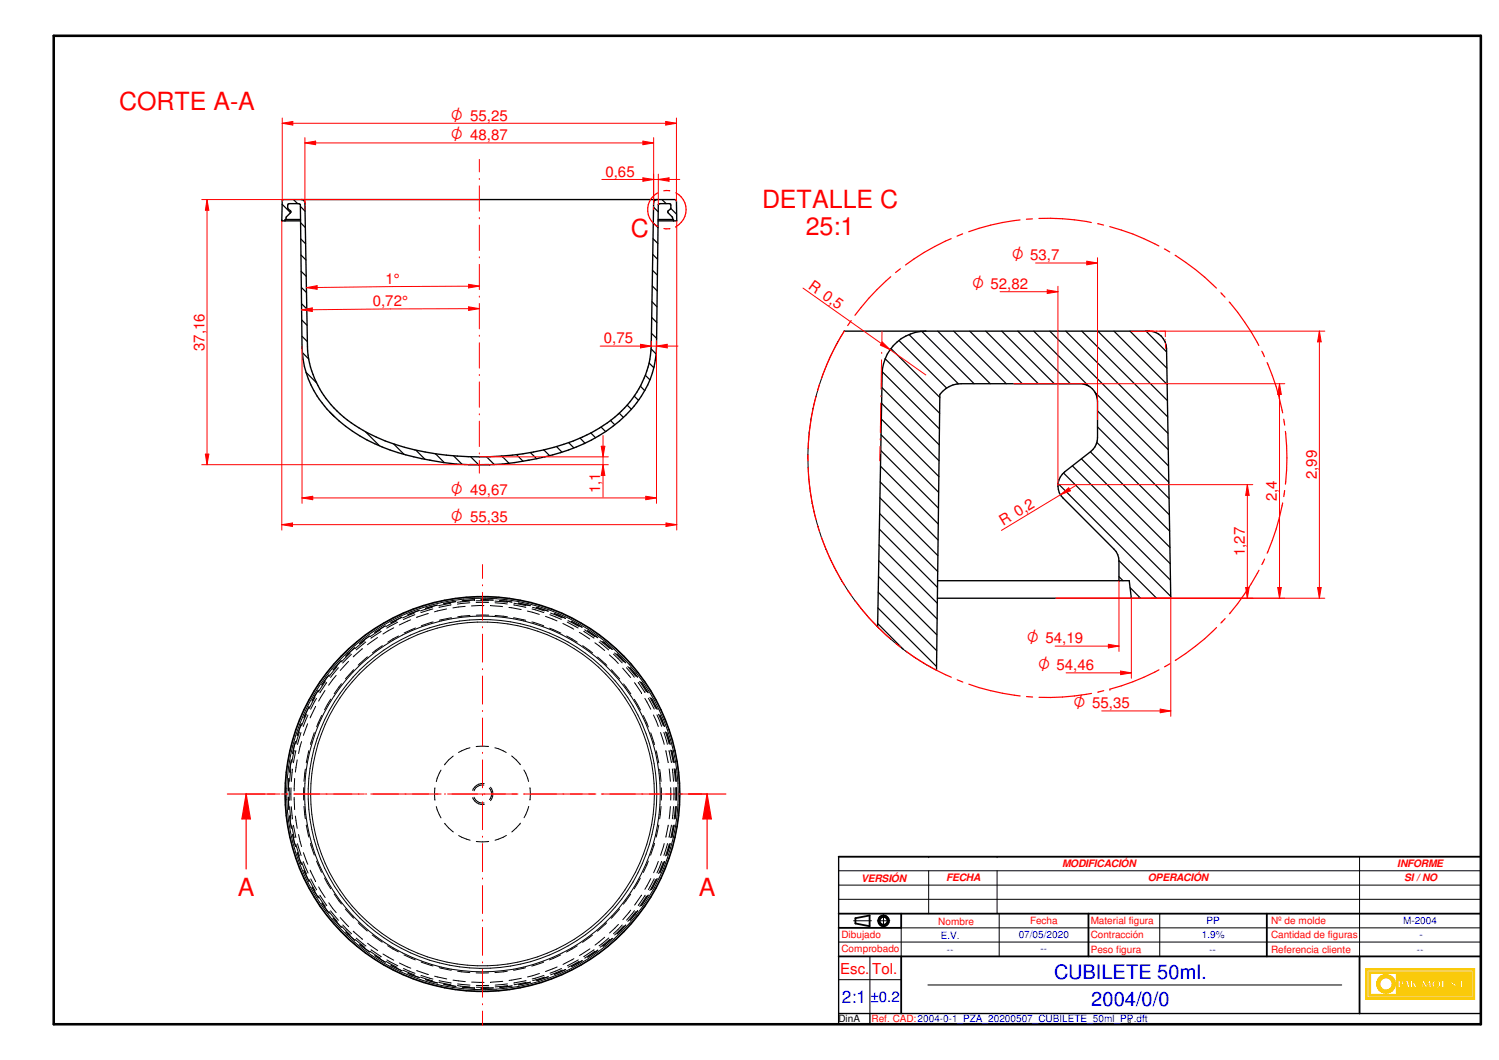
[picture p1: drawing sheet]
<svg xmlns="http://www.w3.org/2000/svg" width="420mm" height="297mm" viewBox="0 0 420 297" stroke-linecap="round" stroke-linejoin="round" font-family="sans-serif">
<path d="M15.1 10h400v277h-400z" fill="none" stroke="#000" stroke-width=".72"/>
<g fill="none" stroke="#000" stroke-width=".51">
<path d="M235.1 256h180M239.8 257.3v1.5M243.7 256.5v3M355.1 256v12M235.1 268h180M235.1 260h17.5M381.1 268v16"/>
<circle cx="247.7" cy="258" r="1.51"/>
<circle cx="247.7" cy="258.1" r="1.12"/>
</g>
<path d="M235.1 240.1v46.9h180v-46.9M235.1 284h180M243.8 284v3" fill="none" stroke="#000" stroke-width=".38"/>
<g fill="none" stroke="#000" stroke-width=".28">
<path d="M235.1 252h180M239.3 258h5M245.9 258h3.5M247.6 256.3v3.5M260.3 244v12M279.5 244v12M280.1 256v12M325.1 256v12M381.1 240.1v27.9M235.1 274.5h17.5M235.1 264h180M252.6 260v8"/>
<path d="M260.1 276h116"/>
</g>
<g fill="#faca0a">
<path d="M382.8 271.4v8.6h30.5v-8.6zM383.2 271.9h29.7v7.7h-29.7z" fill-rule="evenodd"/>
<path d="M383.7 272.3v6.8h28.7v-6.8zM408.2 276.5a.3 .3 0 0 1 .6 0 .3 .3 0 0 1-.6 0zM409.3 274.7h.6v1.9h.8v.2h-1.4zM411 276.4l.3-.1 .1 .4-.4 .1zM384.2 272.8h7.2v5.8h-7.2zM391.9 274.7h.9a.67 .67 0 0 1 .7 .9 .67 .67 0 0 1-1 .4v.8h-.6zM394.1 274.7h.5l.6 2.1h-.6l-.1-.4h-.6l-.2 .4h-.2zM395.3 274.7h.6v1l.8-1h.2l-.5 .7 .8 1.4h-.7l-.4-.9-.2 .9h-.6zM397.3 275.6h.7v.2h-.7zM398.8 274.7h.3l.7 1.4 .8-1.4h.3l.3 2.1h-.7v-1.3l-.7 1.3h-.2l-.7-1.2v1.2h-.5zM401.6 275.2a1.22 1.22 0 0 1 1.8-.3 1.22 1.22 0 0 1 0 1.8 1.22 1.22 0 0 1-1.8-.3l-.2-.4zM404.1 274.7h.6v1.9h.8v.2h-1.4zM406.7 275a.74 .74 0 0 1 .8-.3 .74 .74 0 0 1 .5 .6l-.2 .1a.37 .37 0 0 0-.3-.5 .37 .37 0 0 0-.4 .4l.3 .1a.73 .73 0 0 1 .7 .8 .73 .73 0 0 1-.8 .7 .73 .73 0 0 1-.7-.8h.3a.37 .37 0 0 0 .2 .5 .37 .37 0 0 0 .5-.3l-.2-.2a.75 .75 0 0 1-.7-1.1z" fill-rule="evenodd"/>
</g>
<g fill="none" stroke="#faca0a" stroke-width=".28">
<path d="M391.9 274.7h.9a.6 .6 0 0 1 .7 .5 .6 .6 0 0 1-.6 .7l-.4 .1v.8h-.6zM392.7 276h.1M394.1 274.7h.5l.6 2.1h-.6l-.1-.4h-.6l-.2 .4h-.2zM395.3 274.7h.6v1l.8-1h.2l-.5 .7 .8 1.4h-.7l-.4-.9-.2 .9h-.6zM398.8 274.7h.3l.7 1.4 .8-1.4h.3l.3 2.1h-.7v-1.3l-.7 1.3h-.2l-.7-1.2v1.2h-.5zM406.9 276.3h.1M406.9 276.2v-.1h-.3a.73 .73 0 0 0 .5 .7 .73 .73 0 0 0 .8-.2M406.9 276.3l.1 .3h.3M407.3 276.6h.1M407.4 274.7h.1M407.4 275.4l-.3-.1a.37 .37 0 0 1 .4-.4 .37 .37 0 0 1 .3 .5l.2-.1v-.2a.73 .73 0 0 0-.8-.4 .73 .73 0 0 0-.6 .6l.2 .5 .9 .6M407.4 275.5h.1"/>
<path d="M407.4 275.5a.72 .72 0 0 1 .6 .4 .72 .72 0 0 1-.1 .7M407.7 276.4h.1M407.7 276.4l-.4 .2M407.9 276.6h.1"/>
<circle cx="402.7" cy="275.8" r="1.17"/>
</g>
<path d="M386.4 274.1a2.68 2.68 0 0 1 2.9-.9 2.68 2.68 0 0 1 1.8 2.4h-.9a1.72 1.72 0 0 0-2.6-1.4 1.72 1.72 0 0 0 0 3 1.72 1.72 0 0 0 2.6-1.4h.9a2.66 2.66 0 0 1-3.5 2.4 2.66 2.66 0 0 1-1.2-4.1z" fill-rule="evenodd" fill="#faca0a"/>
<path d="M386.6 273.9a2.68 2.68 0 0 1 2.8-.7 2.68 2.68 0 0 1 1.7 2.4h-.9a1.74 1.74 0 0 0-2.6-1.4 1.74 1.74 0 0 0 0 3 1.74 1.74 0 0 0 2.6-1.4h.9a2.66 2.66 0 0 1-3.7 2.3 2.66 2.66 0 0 1-.8-4.2z" fill="none" stroke="#faca0a" stroke-width=".28"/>
<path d="M392.5 275a.41 .41 0 0 1 .4 .4 .41 .41 0 0 1-.4 .4z" fill-rule="evenodd" fill="#faca0a"/>
<path d="M392.5 275a.41 .41 0 0 1 .4 .4 .41 .41 0 0 1-.4 .4z" fill="none" stroke="#faca0a" stroke-width=".28"/>
<path d="M394.2 275.3l.2 .8h-.5z" fill="#faca0a"/>
<path d="M394.2 275.3l.2 .8h-.5z" fill="none" stroke="#faca0a" stroke-width=".28"/>
<path d="M402.2 275.2a.76 .76 0 0 1 1 .1 .76 .76 0 0 1-.2 1.1 .61 .61 0 0 1-.7 .2 .61 .61 0 0 1-.3-.8z" fill-rule="evenodd" fill="#faca0a"/>
<path d="M382.8 271.4h30.5v8.6h-30.5zM383.2 271.9h29.7v7.7h-29.7zM383.7 272.3h28.7v6.8h-28.7zM384.2 272.8h7.2v5.8h-7.2zM397.3 275.6h.7v.2h-.7zM402.3 275a.79 .79 0 0 1 .9 .8 .79 .79 0 0 1-.9 .8 1.04 1.04 0 0 1 0-1.6zM404.1 274.7h.6v1.9h.8v.2h-1.4zM408.3 276.4a.27 .27 0 0 1 .4 0 .27 .27 0 0 1-.2 .4zM409.3 274.7h.6v1.9h.8v.2h-1.4zM411 276.4l.3-.1 .1 .4-.4 .1z" fill="none" stroke="#faca0a" stroke-width=".28"/>
<path d="M235.1 240.1h180M239.8 258.8l3.9 .7M243.7 256.5l-3.9 .8M252.6 256v4M305.1 256v12M252.6 268v16" fill="none" stroke="#000" stroke-width=".51"/>
<g fill="none" stroke="#000" stroke-width=".28">
<path d="M102.1 179.2l-1.3 1.1M102.1 179.3l-1.3 1M102.2 179.5l-2.7 2.3M102.5 179.9l-2.6 2.2M103.5 178.2l-1.4 1M103.6 178.3l-1.5 1M105 177.2l3-1.8zM105.8 178.6l-2.8 2.1M106.6 176.5l-2.9 1.9M106.8 176.9l-2.8 2M110.4 175.9l-3.1 1.8M111.2 173.9l-3 1.7"/>
<path d="M111.5 174.4l-3.1 1.6M111.7 178.2l-3 1.8M112.6 172.9l-3.1 1.6M112.7 173l-3.2 1.5M115.1 173.7l-3.2 1.4M116.1 171.8l-3.2 1.3M116.3 172.3l-3.2 1.3M116.4 176l-3.1 1.4M117.5 171l-3.2 1.3M117.5 171.1l-3.2 1.2M119.2 170.4l3.4-.9-3.4 1M120 171.9l-3.3 1.1"/>
<path d="M121.2 170.2l-3.4 1M121.3 170.6l-3.3 1.1M121.4 174.3l-3.3 1M125.2 170.6l-3.4 .8M126.4 169l-3.5 .7M126.4 169.5l-3.3 .7M126.5 173.1l-3.4 .7M126.9 168.7l-2.6 .4M126.9 168.7l-2.5 .5M127.8 168.6l-.9 .1M130.4 169.9l-3.5 .4M131.6 168.4l-3.4 .4"/>
<path d="M131.7 168.9l-3.5 .4M131.7 172.5l-3.4 .3M133 168.1l-3.5 .3M133 168.1l-3 .2M133.5 168.4h3.5M133.5 168.8h3.4M133.5 172.4h3.5M134.8 168.1h3.4h-3.4M135.6 169.7l-3.4 .1M137.5 169.7l3.4 .3M138.8 168.4l3.5 .4M138.8 168.9l3.4 .3"/>
<path d="M138.8 172.5l3.4 .3M140 168.3l2 .2M140.1 168.3l1.9 .1M142 168.4l1.5 .3M142 168.5l1.5 .2M142.7 170.2l3.4 .6M144 169.5l3.4 .7M144 173.1l3.4 .7M144 169l3.5 .7M145.2 169l2.8 .6M145.3 169l2.7 .5M147.8 171.2l3.4 1"/>
<path d="M148 169.5l.7 .2M148 169.6l.6 .2M149.1 174.3l3.3 1M149.1 170.6l3.3 1.1M149.3 170.2l3.3 1M150.4 170.2l3.3 1zM152.9 172.7l3.2 1.3M154 176l3.2 1.4M154.1 172.3l3.2 1.3M154.3 171.8l3.3 1.3M155.4 171.9l3.1 1.4M155.4 172l1.2 .4"/>
<path d="M157.8 174.7l3 1.6M158.8 178.2l3 1.8M159 174.3l3 1.7M159.2 173.9l3.1 1.7M160.1 174.1l1.9 1M162 175.1l1.1 .7M162 175.1l1.2 .7M162.4 177.2l2.9 1.9M163.6 176.9l2.9 1.9M163.9 176.5l2.8 1.9M164.7 176.7l2.8 2M167.9 179.9l2.7 2.2"/>
<path d="M168.2 179.5l2.7 2.2M168.9 179.8l2.7 2.2M169 179.8l2.7 2.2M88.3 195.5l-1.7 3M88.4 198l-1.5 3.2M88.7 195.7l-1.6 3.1M89.2 193.4l-1.8 3M89.2 193.5l-1.7 2.9M91.1 193.5l-1.8 3M91.2 191l-2 2.9M91.6 191.3l-1.9 2.8M92.2 189.1l-2 2.8z"/>
<path d="M92.7 195.9l-1.7 3M93.4 187.6l-.1 .1M94.2 189.3l-2.1 2.7M94.5 186.8l-2.2 2.7M94.9 187.1l-2.2 2.7M95.6 185.1l-2.2 2.6M95.7 191.6l-2 2.8M97.7 185.3l-2.3 2.6M98.2 183l-2.5 2.5M98.5 183.3l-2.5 2.5M99.1 187.7l-2.3 2.5M99.4 181.5l-2.5 2.4 2.6-2.4"/>
<path d="M101.6 181.8l-2.6 2.3M103 184.1l-2.6 2.3M107.2 180.9l-2.8 2.1M163.3 180.9l2.8 2.1M166.7 180.1l2.8 2.2M167.5 184.1l2.6 2.3M170.8 183.5l2.5 2.4M171.4 187.7l2.3 2.5M171.9 183.3l2.5 2.5M172.2 183l2.5 2.4M174 184.3l-1-1.1 2.3 2.6M174.5 187.2l2.3 2.7"/>
<path d="M174.8 191.6l2 2.8M175.6 187.1l2.2 2.7M176 186.8l2.2 2.7M176.5 187.1l2.2 2.6M177.8 196l1.7 3M177.8 191.3l2 2.9M178.9 191.2l1.9 2.9M179.3 190.9l1.9 2.9M179.8 191.2l1.8 2.9M179.8 191.2l1.9 2.9M180.8 195.7l1.6 3.1M181.7 195.7l1.7 3"/>
<path d="M182.1 195.4l1.7 3.1M182.6 195.7l1.6 3M183 196.4l1.2 2.4M80.9 218.1l-.1 3.5M81 218.1l-.2 3.5M81.5 215.5l-.3 3.4M81.6 212.9l-.3 2.1M81.7 212.9l-.6 3.5M82 215.5l-.4 3.5M82.5 209l-.5 2.2M82.5 210.2l-.7 3.5M82.6 218.1l-.1 3.5"/>
<path d="M82.8 207.8l-.3 1.2M82.9 210.4l-.7 3.3M83.3 212.9l-.5 3.5M83.9 205.1l-1 3.4M84.3 203.2l-1 2.9M84.4 205.3l-1 3.3M84.4 202.8l-.1 .4M84.5 202.8l-.2 .4M84.5 207.8l-.8 3.4M85.2 201.2l1.4-3.2-1.4 3.2M85.6 215.5l-.4 3.4M85.9 200.2l-1.4 3.2"/>
<path d="M86.2 202.8l-1.2 3.3M86.3 200.4l-1.3 3.2M86.6 210.4l-.8 3.3M88.1 205.3l-1.1 3.3M90.2 200.5l-1.4 3.2M123.6 215.8l-1.3 3.2M127 211.9l-1.3 1.1-1.1 1.3M131.7 209.5l-3.2 1.4M135.7 219.6a2.93 2.93 0 0 0-3.2 1.9M136.9 209.2h-3.4M138.7 209.5l3.2 1.4M143.4 211.8l2.5 2.5"/>
<path d="M146.8 215.8l1.4 3.2M180.3 200.5l1.4 3.2M182.4 205.4l1.1 3.3M183.2 200.4l1.3 3.2M183.9 210.4l.7 3.4M184.1 200.3l1.4 3.2M184.6 200.2l1.3 3.2M184.9 215.6l.4 3.4M184.9 200.4l1.4 3.2M185.2 205.3l1 3.3M185.6 201.8l.6 1.8M186.1 205.2l1 3.4"/>
<path d="M186.5 205.1l1 3.3M186.6 210.3l.7 3.4M186.8 205.3l.8 2.3M186.9 205.2l.7 2.4M187.5 210.3l.7 3.4M187.6 207.6l.2 1M187.6 215.5l.3 3.4M187.6 207.6l.3 1M188 210.2l.7 3.4M188.2 210.3l.7 3.4M188.3 210.3l.7 3.4M188.5 215.5l.3 3.4"/>
<path d="M188.9 215.4l.4 3.5M189.2 215.5l.1 1M189.3 216.5l.3 2.4M80.8 223.4l.1 3.5M80.8 223.4l.2 3.5M81.1 220.8v3.5M81.1 228.6l.5 3.5M81.2 226.1l.3 3.5M81.2 228.6l.5 3.5M81.6 220.8v3.4M81.6 226.1l.4 3.4M81.8 231.4l.7 3.4"/>
<path d="M82 233.8l.5 2.2M82.2 231.3l.7 3.4M82.5 236l.3 1.2M82.5 223.4l.1 3.5M82.5 236l.4 1.2M82.8 228.7l.5 3.4M82.9 236.6l1 3.3M83.3 238.9l1.2 3.3M83.4 236.4l1 3.3M83.7 233.8l.8 3.4M85 238.9l1.3 3.3M85.1 220.7v3.5"/>
<path d="M85.2 226l.4 3.4M85.8 231.2l.8 3.4M87 236.3l1.1 3.3M121.9 220.8v3.4M122.3 226l1.3 3.2M124.6 230.7l2.5 2.4M128.6 234.1l3.2 1.4M132.5 223.5a2.87 2.87 0 0 0 3.3 1.9M132.9 223.4a2.5 2.5 0 0 0 2.8 1.6M133.5 235.8h3.5M135.6 220a2.49 2.49 0 0 0-2.7 1.6M137.1 220.9a2.42 2.42 0 0 1 .1 3.2"/>
<path d="M137.5 220.6a2.96 2.96 0 0 1 0 3.8M141.9 234.1l-3.1 1.4M145.9 230.7l-2.4 2.4M148.2 226l-1.3 3.2M148.5 220.7v3.5M183.5 236.3l-1.1 3.3M184.6 231.2l-.7 3.4M185.3 226l-.4 3.4M185.4 220.8v3.4M186.2 236.4l-1 3.3M187.1 236.4l-1 3.3M187.3 231.2l-.7 3.4"/>
<path d="M187.6 236.5l-1 3.4M187.6 237.4l-.8 2.3M187.6 237.4l-.7 2.3M187.8 236.3l-.2 1.1M187.9 236.4l-.3 1M187.9 226l-.3 3.4M188 220.7v3.5M188.2 231.2l-.7 3.5M188.7 231.3l-.7 3.4M188.8 226l-.3 3.4M188.9 220.7v3.5M188.9 231.5l-.6 3.1"/>
<path d="M189 231.2l-.7 3.4M189.3 226l-.4 3.5M189.4 220.7v3.5M189.6 226l-.4 3.4zM189.6 222.5v-1.8v3.5M84.6 241.6l1.3 3.3M85 241.4l1.3 3.2M85.2 243.8l1.4 3.2-1.4-3.1M86.6 246.5l1.7 3.1M86.9 243.8l1.5 3.1M87.1 246.3l1.7 3M87.4 248.6l.8 1.3"/>
<path d="M87.5 248.6l.8 1.3M88.2 249.9l1.1 1.7M88.7 241.3l1.4 3.1M89.2 251.1l2 2.9M89.3 248.5l1.8 3M89.7 250.9l1.9 2.9M90.2 253.1l2 2.8M90.2 253.1l2.1 2.8M91 246l1.7 3M92.1 253l2.1 2.7M92.3 255.5l2.2 2.7M92.7 255.2l2.2 2.7"/>
<path d="M93.3 257.3l2.1 2.3M93.4 257.3l2.1 2.3M93.7 250.5l2 2.8M95.4 257.1l2.3 2.6M95.4 259.6l.3 .3M95.7 259.5l2.5 2.5M96.1 259.2l2.4 2.5M96.8 254.8l2.3 2.5M100.4 258.6l2.5 2.3M170 258.6l-2.5 2.3M173.3 259l-2.5 2.5M173.6 254.8l-2.3 2.5"/>
<path d="M174.4 259.2l-2.5 2.5M174.8 259.5l-2.5 2.5M175.4 259.2l-2.4 2.5 2.4-2.5M176.8 250.6l-2.1 2.8M176.8 255.1l-2.2 2.6M177.8 255.2l-2.2 2.7M178 256.2l-1.4 1.7M178.2 255.5l-2.2 2.7M178.7 255.2l-.7 1M178.8 255.2l-.8 1M179.5 246.1l-1.8 3M179.8 250.8l-1.9 2.8"/>
<path d="M180.8 250.9l-1.9 2.8M181.3 251.1l-2 2.9M181.7 250.8l-1.9 2.9M181.7 250.9l-1.9 2.9M181.7 241.3l-1.4 3.2M182.4 246.2l-1.6 3M183.4 246.3l-1.7 3M183.8 246.5l-1.7 3.1M184.2 246.2l-1.6 3.1M184.2 246.3l-1.6 3M184.5 241.4l-1.3 3.2M185.5 241.4l-1.4 3.2"/>
<path d="M185.9 241.6l-1.3 3.2M186.3 241.4l-1.4 3.2M186.3 241.4l-1.3 3.2M235.1 248h180M235.1 244h180M235.1 240h180M260.3 240.1h.1M279.5 240.1h.1M96.9 261.2l2.6 2.3zM99 260.9l2.6 2.3M99.6 263.3l2.7 2.2M99.9 262.9l2.7 2.2"/>
<path d="M100.8 264.7l1.3 1M100.9 264.7l1.2 1M102.1 265.7l1.5 1.1M102.1 265.7l1.5 1M103 264.3l2.9 2.1M103.7 266.6l2.9 1.9M104 266.1l2.9 2M104.3 262l2.8 2M105.1 267.8l2.9 1.9-2.9-1.9M107.3 267.3l3.1 1.8M108.2 269.4l3.1 1.7M108.4 269l3.1 1.6"/>
<path d="M108.7 265l3 1.7M112 269.9l3.1 1.4M112.5 271.9l-2.9-1.4 3.1 1.5M112.9 271.9l3.3 1.3M113.1 271.4l3.2 1.4M113.2 267.6l3.2 1.4M114.3 272.8l1 .4M115.3 273.2l2.3 .8M115.3 273.1l2.3 .8M116.8 272l3.3 1.1M117.8 273.8l3.4 1M118 273.3l3.4 1.1"/>
<path d="M118.1 269.6l3.3 1.1M119.3 274.5l1.7 .6M121 275l1.6 .5M121.8 273.6l3.4 .7M123 275.3l3.4 .6M123.1 274.8l3.4 .7M123.1 271.1l3.4 .8M124.4 275.8l2.5 .5M126.9 276.3l.9 .1M127 274.7l3.4 .4M128.2 276.2l3.5 .4M128.3 275.7l3.4 .4"/>
<path d="M128.3 272.2l3.4 .3M129.6 276.6l3.4 .3M132.2 275.2l3.5 .1M133.5 272.6h3.4M133.5 276.6h3.5M133.5 276.1h3.5M138.3 276.8l-3.5 .1M140.9 275l-3.4 .3M142.2 272.2l-3.5 .3M142.2 275.7l-3.4 .4M142.3 276.2l-3.5 .4M143.5 276.3l-3.4 .4"/>
<path d="M146.1 274.2l-3.4 .5M147.3 271.2l-3.3 .7M147.4 274.8l-3.4 .7M147.5 275.3l-3.4 .6M148.7 275.2l-3.4 .8M148.7 275.3l-3.4 .7M150.9 274.6l-.5 .1M151.2 272.8l-3.3 1M152.3 269.7l-3.3 1M152.5 273.3l-3.3 1M152.6 273.8l-3.3 1M153.7 273.7l-3.3 1.1"/>
<path d="M156.2 271l-3.3 1.2M156.6 272.6l2-.9-3.2 1.3M157.2 267.6l-3.2 1.4M157.4 271.4l-3.2 1.3M157.6 271.8l-3.3 1.4M160.9 268.6l-3.1 1.7M161.8 265l-3 1.8M162.1 269l-3.1 1.6M162.3 269.4l-3.1 1.7M163.2 269.2l-3 1.6M163.2 269.2l-3 1.7M165.3 265.9l-2.9 1.9"/>
<path d="M166.1 262l-2.8 2.1M166.5 266.1l-2.9 2M166.8 266.5l-2.9 2M167.5 266.2l-2.7 2.1 2.8-2M169.5 262.6l-2.7 2.2M170.6 262.8l-2.7 2.2M170.9 263.2l-2.7 2.2M171.7 262.9l-2.7 2.3 2.7-2.2M243.8 268v16M252.6 260h162.5"/>
<circle cx="135.2" cy="222.5" r="49.9"/>
<circle cx="135.2" cy="222.5" r="48.9"/>
<circle cx="135.2" cy="222.5" r="55.2"/>
<circle cx="135.2" cy="222.5" r="48.2"/>
<circle cx="135.3" cy="222.5" r="54.9"/>
</g>
<g fill="none" stroke="#000" stroke-width=".38">
<path d="M84.5 55.9a.94 .94 0 0 1 1 1l.7 40.2a27.9 27.9 0 0 0 14.5 22.8 62.4 62.4 0 0 0 30.6 8.1 71.1 71.1 0 0 0 34.4-6.7 29.7 29.7 0 0 0 16.4-20.6l.4-3.6 .7-40.2a.94 .94 0 0 1 1-1M80.2 61.5l.1-.7 1.1-1.2 .1-.4a1.49 1.49 0 0 1-.7-2l2.9-.1 .5 .2 .5 39.8a28.4 28.4 0 0 0 12.2 22.4 53.7 53.7 0 0 0 24 9.5l7 1 3.5 .2M84.2 61.9h-5.2l.2-5.9h110.3l.2 5.9h-5.3M84.2 61.5h-4.3v.4M184.5 61.5h4.3v.4M188.5 61.5l-.1-.7-1.1-1.2-.1-.4a1.49 1.49 0 0 0 .7-2l-2.9-.1-.5 .2-.5 39.8a28.4 28.4 0 0 1-12.2 22.4 53.7 53.7 0 0 1-24 9.5l-7 1-3.5 .2M131.4 130.2h5.9"/>
<circle cx="135.2" cy="222.5" r="55.3"/>
</g>
<g fill="none" stroke="#f00" stroke-width=".28">
<path d="M85.5 57.9v.9M134.4 44.7v3.5M134.4 50v.3M134.4 52.1v7.1M134.4 61v.3M134.4 63.1v7.1M134.4 72v.3M134.4 74.1v7.1M134.4 83v.3M134.4 85v7.2M134.4 93.9v.3M134.4 96.1v7.1"/>
<path d="M134.4 104.9v.3M134.4 107v7.1M134.4 116v.2M134.4 118v7.1M134.4 126.9v.3M134.4 129v3.6M135.2 158.2v3.9M135.2 163.9v.3M135.2 166v7.8M135.2 175.6v.3M135.2 177.7v7.8M135.2 187.4v.3"/>
<path d="M135.2 189.4v7.9M135.2 199.1v.3M135.2 201.2v7.8M135.2 210.8v.3M135.2 212.9v7.9M75 222.5h3.5M80.3 222.5h.3M82.4 222.5h7.2M91.4 222.5h.3M93.5 222.5h7.2M102.4 222.5h.4M104.6 222.5h7.1"/>
<path d="M113.5 222.5h.3M115.6 222.5h7.2M124.6 222.5h.3M126.7 222.5h7.1M135.2 222.5v.4M135.2 224.7v7.8M135.2 234.3v.3M135.2 236.4v7.9M135.6 222.5h.3M137.7 222.5h7.2M146.7 222.5h.3M148.8 222.5h7.2"/>
<path d="M157.8 222.5h.3M159.8 222.5h7.2M168.8 222.5h.3M170.9 222.5h7.2M179.9 222.5h.3M182 222.5h7.1M191 222.5h.3M193 222.5h3.7M135.2 246v.3M135.2 248.2v7.8M135.2 257.8v.3M135.2 259.9v7.8"/>
<path d="M135.2 269.5v.3M135.2 271.6v7.8M135.2 281.3v.3M135.2 283.3v4"/>
</g>
<g fill="none" stroke="#000" stroke-width=".34">
<path d="M79.1 57.2l2.3 2.4M82.2 55.9l1.2 1.2M84.2 57.8l1.3 1.4M183.2 58.1l1.3 1.3M185.5 55.9l1.2 1.2M188 58.4l1.6 1.6M79 61.6l.3 .3M84.2 62.4l1.4 1.4M84.3 66.9l1.4 1.4M84.4 71.5l1.4 1.4M84.4 76l1.4 1.4M182.9 75.7l1.4 1.4"/>
<path d="M183 71.3l1.3 1.3M183 66.9l1.4 1.3M183.1 62.5l1.3 1.3M84.5 80.6l1.4 1.4M84.5 85.1l1.5 1.5M84.6 89.7l1.5 1.4M84.7 94.2l1.4 1.5M84.7 98.8l1.8 1.8M182.5 97.7l1.4 1.5M182.6 93.4l1.5 1.4M182.7 88.9l1.4 1.5M182.7 84.5l1.4 1.5"/>
<path d="M182.8 80.1l1.4 1.4M85.8 104.4l3 2.9M92.4 115.5l1.4 1.3M168.5 119.7l1.2 1.2M171.1 117.8l1.2 1.2M173.6 115.8l1.1 1.2M175.8 113.5l1.2 1.2M177.7 111l1.3 1.2M179.5 108.2l1.2 1.3M180.9 105.2l1.2 1.2M181.9 101.7l1.3 1.3M102.4 120.9l4 4"/>
<path d="M110.4 124.4l2.9 2.9M116.6 126.2l2.5 2.5M122.1 127.2l2.4 2.4M127.1 127.7l2.4 2.4M131.9 128l2.2 2.2M136.4 128l2.1 2.2M140.7 127.8l2 2M144.8 127.4l1.8 1.8M148.7 126.8l1.7 1.7M152.4 126.1l1.6 1.6M156 125.1l1.5 1.6M159.4 124l1.5 1.5"/>
<path d="M162.6 122.8l1.4 1.4M165.6 121.3l1.4 1.4"/>
</g>
<path d="M85.5 55.9v1M183.2 57.9v.9" fill="none" stroke="#f00" stroke-width=".28"/>
<g fill="none" stroke="#f00" stroke-width=".28">
<path d="M79.1 56.2v.1M79.2 55.9l-.1 .1M79.4 55.9h.1M183.2 55.9v1M189.2 55.9h.1M189.4 55.9l.2 .1M189.6 56.2v.1M247.1 98.7v.4M247.2 92.8v4.1M321.8 92.8h1.5M324.1 92.8h.2M325.1 92.8h1.5v1.6"/>
<path d="M326.7 96.1v1.5M326.7 95.2v.1M246.9 112.9l-.2 8.3M246.9 110.9v.3M247.1 100.8l-.1 8.3M246.7 125.1l-.1 4.1M246.7 123v.3"/>
</g>
<g fill="none" stroke="#000" stroke-width=".34">
<path d="M249.7 97.7l13.7 13.7M252 95.4l13.3 13.4M254.8 93.8l13.8 13.8M258.4 92.9l14.6 14.6M262.8 92.8l14.8 14.7M267.3 92.8l14.8 14.7M271.8 92.8l14.7 14.7M276.3 92.8l14.7 14.7M280.8 92.8l14.7 14.7M285.3 92.8l14.7 14.7M289.8 92.8l15.4 15.4M294.2 92.8l33.2 33.2"/>
<path d="M298.7 92.8l28.7 28.6M303.2 92.8l24.1 24M307.7 92.8l19.5 19.5M312.2 92.8l14.9 14.9M316.7 92.8l10.4 10.4M321.2 92.8l5.8 5.8M247 117.4l16.2 16.2M247.1 113l16.1 16.1M247.2 108.6l16.1 16.1M247.3 104.2l16 16M248.1 100.5l15.3 15.3M306.9 109.9l20.6 20.7"/>
<path d="M307.6 115.1l20 20M307.6 119.6l20.1 20.1M246.6 139.5l16.3 16.2M246.7 135l16.2 16.3M246.8 130.6l16.2 16.3M246.9 126.2l16.1 16.2M247 121.8l16.1 16.2M296.6 135.5l31.6 31.6M298.1 132.5l30 30.1M300.6 130.6l27.4 27.4M303.1 128.6l24.8 24.8M305.6 126.6l22.3 22.2"/>
<path d="M307.4 124l20.4 20.3M246.3 157.1l16.4 16.3M246.4 152.7l16.3 16.3M246.5 148.3l16.3 16.3M246.5 143.9l16.3 16.2M313.6 157.1l10.6 10.5M246 174.8l7.2 7.2M246.1 170.3l16.4 16.5M246.2 165.9l16.3 16.4M246.2 161.5l16.4 16.4M313.6 161.6l1.2 1.1M316.8 164.7l2.9 2.9"/>
</g>
<path d="M236.6 92.8h85.5a4.9 4.9 0 0 1 4.9 4.8l1.2 70h-65.4M259.5 92.8a12.3 12.3 0 0 0-12.2 12.1l-1.3 70.8M262.8 162.7h53.7l.6 4.9M313.6 162.7v-5.4a4.6 4.6 0 0 0-1.4-3.5l-14.2-14.2a4.9 4.9 0 0 1 .4-7.4l7.3-5.7a4.9 4.9 0 0 0 1.9-3.8v-10.3a4.9 4.9 0 0 0-4.9-4.9h-33.3a7.5 7.5 0 0 0-6 3l-.9 77.3" fill="none" stroke="#000" stroke-width=".38"/>
<path d="M236.6 92.8a67.2 67.2 0 0 0 25.9 95" fill="none" stroke="#000" stroke-width=".28"/>
<path d="M360.1 137.5l-.3 1.6M360.7 128.3l-.4 7.4M352.9 159.8a69.6 69.6 0 0 1-8.3 12.2M354.4 156.7l-.7 1.5M359.5 140.9a64.2 64.2 0 0 1-4.3 14.1M341 175.9a60.3 60.3 0 0 1-11.6 9.2M343.4 173.4l-1.2 1.2M324.9 187.7a62.8 62.8 0 0 1-13.8 5.4M327.9 186l-1.5 .9" fill="none" stroke="#f00" stroke-width=".34"/>
<circle cx="311.1" cy="193.1" r=".17" fill="#f00"/>
<g fill="none" stroke="#f00" stroke-width=".34">
<path d="M249.7 77.6a67.2 67.2 0 0 0-10.1 10.7M252.4 75.3l-1.4 1.1M266.6 66.9a62.4 62.4 0 0 0-12.8 7.4M269.8 65.5l-1.5 .7M285.9 61.6a61.5 61.5 0 0 0-14.4 3.3M289.4 61.3l-1.7 .1M291.2 61.2a62.9 62.9 0 0 1 14.7 1.2M307.7 62.7l1.6 .4M311.1 63.5a61.4 61.4 0 0 1 13.7 5.4M326.4 69.8l1.5 .8M329.4 71.5l.2 .1a67.3 67.3 0 0 1 11.3 9.1M236.7 92.8a64.9 64.9 0 0 0-6.5 13.2"/>
<path d="M238.6 89.8l-1 1.4M342.2 82l1.2 1.3M344.5 84.6a67.7 67.7 0 0 1 8.3 12.2M353.7 98.4l.7 1.5M228.7 111.1a65.5 65.5 0 0 0-2.2 14.6M229.7 107.7l-.5 1.7M355.2 101.6a64.2 64.2 0 0 1 4.3 14.1M359.8 117.5l.3 1.6M226.5 127.5v1.7M226.5 131a65.5 65.5 0 0 0 2.2 14.6M360.3 120.9l.4 7.4M229.2 147.3l.5 1.6"/>
<path d="M230.3 150.7a65.3 65.3 0 0 0 6.4 13.3M237.6 165.4l1 1.5M239.7 168.3a60.4 60.4 0 0 0 10 10.8M251.1 180.3l1.3 1.1M253.9 182.4a62 62 0 0 0 12.7 7.4M268.3 190.5l1.6 .6M271.6 191.7a66.8 66.8 0 0 0 14.4 3.3M287.7 195.2l1.7 .1M305.9 194.3a66.6 66.6 0 0 1-14.7 1.1M309.4 193.5l-1.7 .5"/>
</g>
<path d="M79.1 33.1v23.2M79.1 34.5l3-.5v1.1zM189.6 33.1v23.2" fill="none" stroke="#f00" stroke-width=".28"/>
<path d="M79.1 34.5l3-.5v1.1z" fill="#f00"/>
<path d="M186.6 34l3 .5-3 .6z" fill="none" stroke="#f00" stroke-width=".28"/>
<path d="M186.6 34l3 .5-3 .6z" fill="#f00"/>
<path d="M79.1 34.5h110.5M85.5 38.6v18.3M183.2 38.6v18.3M85.5 40l3-.5v1.1z" fill="none" stroke="#f00" stroke-width=".28"/>
<path d="M85.5 40l3-.5v1.1z" fill="#f00"/>
<path d="M180.2 39.5l3 .5-3 .6z" fill="none" stroke="#f00" stroke-width=".28"/>
<path d="M180.2 39.5l3 .5-3 .6z" fill="#f00"/>
<path d="M85.5 40h97.7M131.3 79.7l3.1 .5-3.1 .5z" fill="none" stroke="#f00" stroke-width=".28"/>
<path d="M131.3 79.7l3.1 .5-3.1 .5z" fill="#f00"/>
<path d="M85.9 80.6l3-.5v1z" fill="none" stroke="#f00" stroke-width=".28"/>
<path d="M85.9 80.6l3-.5v1z" fill="#f00"/>
<path d="M131.3 86l3.1 .5-3.1 .5zM134.4 80.2l-48.5 .4" fill="none" stroke="#f00" stroke-width=".28"/>
<path d="M131.3 86l3.1 .5-3.1 .5z" fill="#f00"/>
<path d="M84.5 86.8l3-.5v1z" fill="none" stroke="#f00" stroke-width=".28"/>
<path d="M84.5 86.8l3-.5v1z" fill="#f00"/>
<path d="M56.5 55.9h77.9M58 55.9l.5 3h-.9zM134.4 86.5l-49.9 .3M56.5 130.2h77.9" fill="none" stroke="#f00" stroke-width=".28"/>
<path d="M58 55.9l.5 3h-.9z" fill="#f00"/>
<path d="M57.6 127.3h.9l-.5 2.9z" fill="none" stroke="#f00" stroke-width=".28"/>
<path d="M57.6 127.3h.9l-.5 2.9z" fill="#f00"/>
<path d="M58 55.9v74.3M84.7 97.1v44M184 97.1v44M84.7 139.5l3-.4v.9z" fill="none" stroke="#f00" stroke-width=".28"/>
<path d="M84.7 139.5l3-.4v.9z" fill="#f00"/>
<path d="M181 139.1l3 .4-3 .5z" fill="none" stroke="#f00" stroke-width=".28"/>
<path d="M181 139.1l3 .4-3 .5z" fill="#f00"/>
<path d="M79 61.9v86.6M189.7 61.9v86.6M84.7 139.5h99.3M79 147l3-.4v.9z" fill="none" stroke="#f00" stroke-width=".28"/>
<path d="M79 147l3-.4v.9z" fill="#f00"/>
<path d="M186.7 146.6l3 .4-3 .5z" fill="none" stroke="#f00" stroke-width=".28"/>
<path d="M186.7 146.6l3 .4-3 .5z" fill="#f00"/>
<path d="M183.2 48.8v8.1M184.5 48.8v8.5M184.5 50.3l3-.5v1zM79 147h110.7" fill="none" stroke="#f00" stroke-width=".28"/>
<path d="M184.5 50.3l3-.5v1z" fill="#f00"/>
<path d="M180.2 49.8l3 .5-3 .5z" fill="none" stroke="#f00" stroke-width=".28"/>
<path d="M180.2 49.8l3 .5-3 .5z" fill="#f00"/>
<path d="M168.7 50.3h21.8M182.5 95.5v1.6M184 95.5v1.6M184 97l3-.5v1z" fill="none" stroke="#f00" stroke-width=".28"/>
<path d="M184 97l3-.5v1z" fill="#f00"/>
<path d="M179.5 96.5l3 .5-3 .5z" fill="none" stroke="#f00" stroke-width=".28"/>
<path d="M179.5 96.5l3 .5-3 .5z" fill="#f00"/>
<path d="M168.2 97h21.8M134.4 130.2h36.1M134.4 128h36.1M169 130.2l.5 3h-1z" fill="none" stroke="#f00" stroke-width=".28"/>
<path d="M169 130.2l.5 3h-1z" fill="#f00"/>
<path d="M168.5 125.1h1l-.5 2.9z" fill="none" stroke="#f00" stroke-width=".28"/>
<path d="M168.5 125.1h1l-.5 2.9z" fill="#f00"/>
<path d="M304.6 73.2l3 .5-3 .5zM307.6 72.2v45.4M169 122v17.3" fill="none" stroke="#f00" stroke-width=".28"/>
<path d="M304.6 73.2l3 .5-3 .5z" fill="#f00"/>
<path d="M290.3 73.7h17.3M293.5 81.2l3 .5-3 .6zM296.5 80.2v55.9" fill="none" stroke="#f00" stroke-width=".28"/>
<path d="M293.5 81.2l3 .5-3 .6z" fill="#f00"/>
<path d="M280.3 81.7h16.2M313.6 162.7v19.8M310.7 180.6l2.9 .5-2.9 .5z" fill="none" stroke="#f00" stroke-width=".28"/>
<path d="M310.7 180.6l2.9 .5-2.9 .5z" fill="#f00"/>
<path d="M317.1 167.6v22.5M295.7 181.1h17.9M314.1 188l3 .6-3 .5z" fill="none" stroke="#f00" stroke-width=".28"/>
<path d="M314.1 188l3 .6-3 .5z" fill="#f00"/>
<path d="M328.2 167.6v33.1M298.8 188.6h18.3M325.2 198.7l3 .5-3 .5z" fill="none" stroke="#f00" stroke-width=".28"/>
<path d="M325.2 198.7l3 .5-3 .5z" fill="#f00"/>
<path d="M316.9 92.8h54.4M369.8 92.8l.5 3h-1zM322.7 167.6h48.6M308.8 199.2h19.4" fill="none" stroke="#f00" stroke-width=".28"/>
<path d="M369.8 92.8l.5 3h-1z" fill="#f00"/>
<path d="M369.3 164.6h1l-.5 3z" fill="none" stroke="#f00" stroke-width=".28"/>
<path d="M369.3 164.6h1l-.5 3z" fill="#f00"/>
<path d="M369.8 92.8v74.8M284.1 107.5h76M296 167.6h64.1M358.1 164.6h1l-.5 3z" fill="none" stroke="#f00" stroke-width=".28"/>
<path d="M358.1 164.6h1l-.5 3z" fill="#f00"/>
<path d="M358.6 107.5l.5 3h-1z" fill="none" stroke="#f00" stroke-width=".28"/>
<path d="M358.6 107.5l.5 3h-1z" fill="#f00"/>
<path d="M358.6 107.5v60.1M296.5 135.8h54.6M296 167.6h55.1M349.2 164.6h.9l-.5 3z" fill="none" stroke="#f00" stroke-width=".28"/>
<path d="M349.2 164.6h.9l-.5 3z" fill="#f00"/>
<path d="M349.6 135.8l.5 3h-.9z" fill="none" stroke="#f00" stroke-width=".28"/>
<path d="M349.6 135.8l.5 3h-.9z" fill="#f00"/>
<path d="M297.3 138.6l2.2-1.9 .5 .8zM301.4 136.1l-20.7 12.5M349.6 135.8v31.8" fill="none" stroke="#f00" stroke-width=".28"/>
<path d="M297.3 138.6l2.2-1.9 .5 .8z" fill="#f00"/>
<path d="M225.1 80.7l34.4 24.4M247.3 95.8l2.2 2.2-2.8-1.3z" fill="none" stroke="#f00" stroke-width=".28"/>
<path d="M247.3 95.8l2.2 2.2-2.8-1.3z" fill="#f00"/>
<g fill="none" stroke="#f00" stroke-width=".28">
<path d="M69 222.5h8.1M78.9 222.5h1.7M82.4 222.5h16.2M100.4 222.5h1.7M103.9 222.5h16.3M122 222.5h1.6M125.5 222.5h16.2M143.5 222.5h1.7M147 222.5h16.2M165 222.5h1.7M168.5 222.5h16.3M186.6 222.5h1.6"/>
<path d="M190.1 222.5h8.1"/>
</g>
<path d="M74.2 222.5h-5.2v21M192.9 222.5h5.3" fill="none" stroke="#f00" stroke-width=".34"/>
<path d="M69 222.5l1.2 7h-2.4z" fill="#f00"/>
<path d="M69 222.5l1.2 7h-2.4zM198.2 222.5v21" fill="none" stroke="#f00" stroke-width=".34"/>
<path d="M198.2 222.5l1.2 7h-2.4z" fill="#f00"/>
<path d="M192.3 58.8a5.4 5.4 0 0 1-2.8 4.7M63.7 222.5h5.3M198.2 222.5l1.2 7h-2.4zM198.2 222.5h5.2" fill="none" stroke="#f00" stroke-width=".34"/>
<circle cx="189.5" cy="63.5" r=".17" fill="#f00"/>
<path d="M184.4 54.1a5.3 5.3 0 0 0 0 9.4M186 53.5h1.7M189.4 54a5.3 5.3 0 0 1 2.9 4.8M186.1 64.1h1.7" fill="none" stroke="#f00" stroke-width=".34"/>
<g font-size="7" fill="#f00">
<text x="33.4" y="30.8">CORTE A-A</text>
<text x="213.6" y="58.4">DETALLE C</text>
<text x="225.8" y="65.9">25:1</text>
<text x="176.8" y="66.4">C</text>
<text x="66.7" y="251">A</text>
<text x="195.9" y="251">A</text>
</g>
<g font-size="5.6" fill="#00f">
<text x="295.4" y="274.4">CUBILETE 50ml.</text>
<text x="305.9" y="282">2004/0/0</text>
</g>
<text font-size="4.9" fill="#00f" x="236" y="281">2:1</text>
<g font-size="4.6" fill="#f00">
<text x="126.4" y="33.8">O 55,25</text>
<text x="126.4" y="39.3">O 48,87</text>
<text x="283.6" y="72.9">O 53,7</text>
<text x="272.4" y="81">O 52,82</text>
<text x="126.4" y="138.8">O 49,67</text>
<text x="126.4" y="146.3">O 55,35</text>
<text x="287.9" y="180.3">O 54,19</text>
<text x="291" y="187.8">O 54,46</text>
<text x="300.9" y="198.5">O 55,35</text>
</g>
<g font-size="4.2" fill="#f00">
<text x="169.7" y="49.6">0,65</text>
<text x="108.1" y="79.5">1°</text>
<text x="226.3" y="80.7" transform="rotate(35 226.3 80.7)">R 0,5</text>
<text x="104.5" y="85.9">0,72°</text>
<text x="57.3" y="98.3" transform="rotate(-90 57.3 98.3)">37,16</text>
<text x="169.3" y="96.2">0,75</text>
<text x="369.1" y="134.3" transform="rotate(-90 369.1 134.3)">2,99</text>
<text x="168.3" y="138.2" transform="rotate(-90 168.3 138.2)">1,1</text>
<text x="357.9" y="140.5" transform="rotate(-90 357.9 140.5)">2,4</text>
<text x="281.2" y="147.4" transform="rotate(-31 281.2 147.4)">R 0,2</text>
<text x="348.9" y="155.8" transform="rotate(-90 348.9 155.8)">1,27</text>
<text x="235.5" y="272.9">Esc.</text>
<text x="244.5" y="272.9">Tol.</text>
</g>
<text font-size="4.2" fill="#00f" x="244" y="280.8">±0.2</text>
<g font-size="2.9" fill="#f00">
<text x="297.7" y="243">MODIFICACIÓN</text>
<text x="391.7" y="243.1">INFORME</text>
<text x="241.4" y="247.1">VERSIÓN</text>
<text x="265.2" y="247">FECHA</text>
<text x="321.8" y="247">OPERACIÓN</text>
<text x="393.6" y="247">SI / NO</text>
</g>
<g font-size="2.8" fill="#f00">
<text x="235.9" y="262.9">Dibujado</text>
<text x="263" y="259.1">Nombre</text>
<text x="288.7" y="258.8">Fecha</text>
<text x="305.7" y="258.9">Material figura</text>
<text x="305.7" y="262.8">Contracción</text>
<text x="356.3" y="259">Nº de molde</text>
<text x="356.3" y="262.9">Cantidad de figuras</text>
<text x="235.9" y="266.9">Comprobado</text>
<text x="305.7" y="267">Peso figura</text>
<text x="356.3" y="267">Referencia cliente</text>
<text x="244.3" y="286.4">Ref. CAD:2004-0-1_PZA_20200507_CUBILETE_50ml_PP.dft</text>
</g>
<g font-size="2.8" fill="#00f">
<text x="263.7" y="263">E.V.</text>
<text x="285.5" y="262.9">07/05/2020</text>
<text x="336.9" y="263">1.9%</text>
<text x="338.2" y="259">PP</text>
<text x="393.3" y="259">M-2004</text>
<text x="397.8" y="262.9">-</text>
<text x="265.4" y="267">--</text>
<text x="291.7" y="266.9">--</text>
<text x="339" y="267">--</text>
<text x="397.2" y="267.1">--</text>
</g>
<text font-size="2.8" x="235" y="286.5">DinA</text>
<text font-size="1.7" x="316.1" y="286.8">3</text>
</svg>
